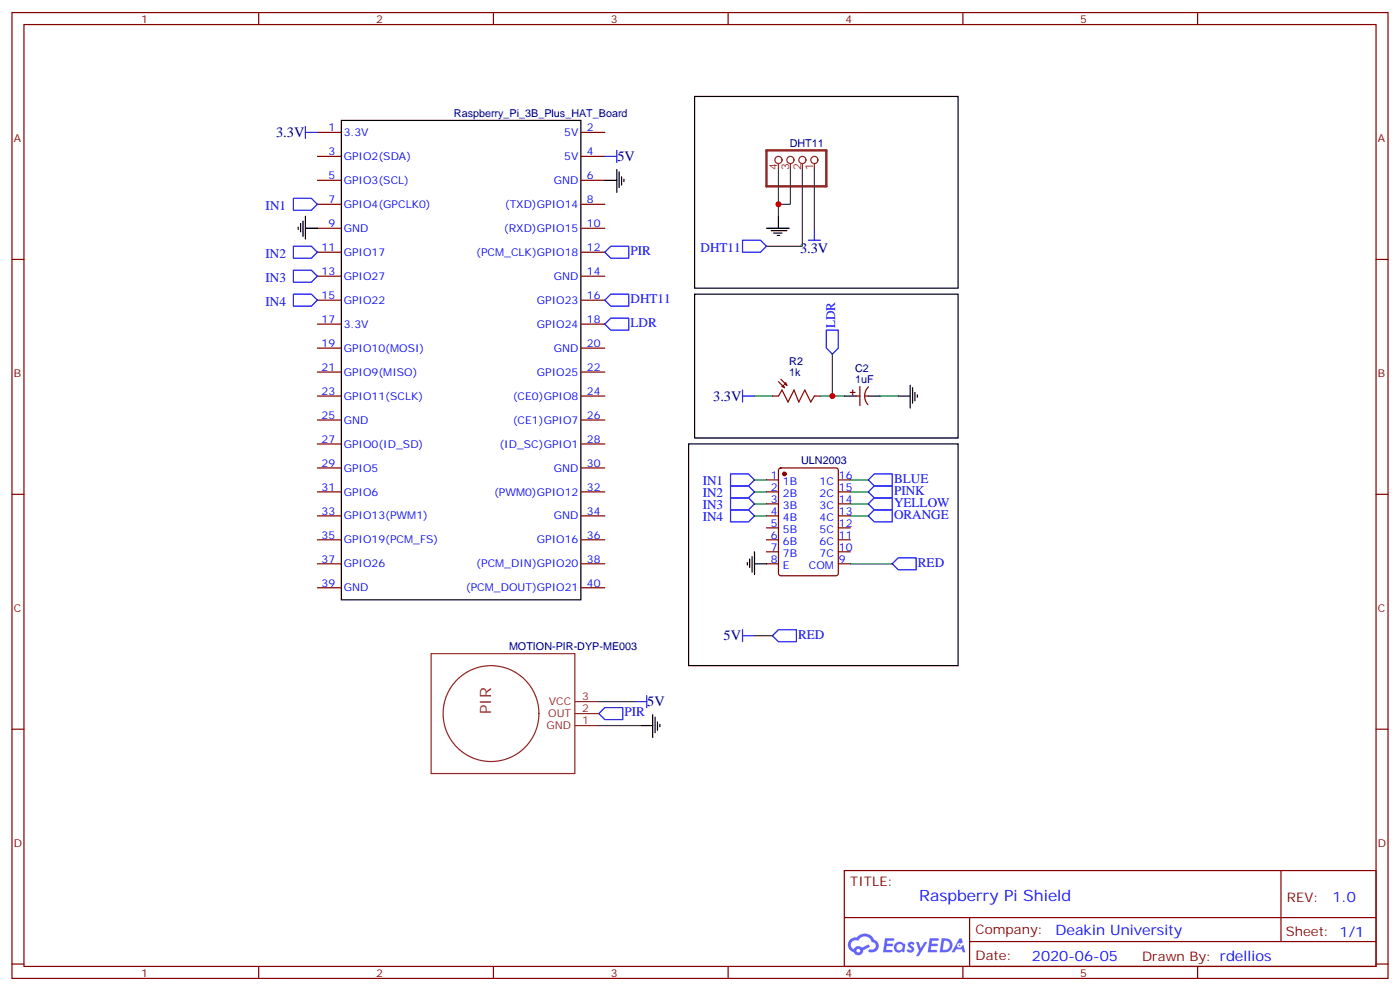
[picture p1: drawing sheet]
<svg xmlns="http://www.w3.org/2000/svg" width="412mm" height="292mm" viewBox="0 0 412 292" stroke-linecap="round" stroke-linejoin="round" font-family="sans-serif">
<g fill="none" stroke="#870000" stroke-width=".35">
<path d="M3.5 3.7h405.4v284.3h-405.4zM7.1 7.2h398.2v277.3h-398.2zM76.2 3.7v3.5M145.3 3.7v3.5M214.5 3.7v3.5M283.6 3.7v3.5M352.8 3.7v3.5M3.5 76.4h3.6M405.3 76.4h3.6M3.5 145.5h3.6M405.3 145.5h3.6M3.5 214.7h3.6"/>
<path d="M405.3 214.7h3.6M248.7 256.3h156.6v28.2h-156.6zM377.3 256.3v20.9M248.7 270.1h156.5M285.6 277.2h119.6M285.6 270.1v14.2M3.5 283.8h3.6M76.2 284.5v3.5M145.3 284.5v3.5M214.5 284.5v3.5M283.6 284.5v3.5M352.8 284.5v3.5"/>
<path d="M405.3 283.8h3.6"/>
</g>
<g fill="#5487ff">
<path d="M267.7 277.5a1.22 1.22 0 0 1 1.7 .2l-.4 .6a.47 .47 0 0 0-.3-.4 .47 .47 0 0 0-.5 .2l.1 .2a1.14 1.14 0 0 1 .8 1.8 1.14 1.14 0 0 1-1.9 0l-.2-.2 .5-.6 .7 .5a.29 .29 0 0 0 .3-.3 .29 .29 0 0 0-.2-.3 1.04 1.04 0 0 1-.6-1.7z"/>
<path d="M260.7 276.2h2.4l.3 .2-.2 .5-1.8 .1-.1 .8h1.5l.3 .4-.3 .4h-1.6l-.2 1.1h1.7l.2 .3-.2 .3-2.6 .1z"/>
<path d="M273.8 276.2h2.4l.3 .2-.1 .5-1.8 .1-.2 .8h1.6l.3 .4-.4 .4-1.6-.1-.1 1.1 1.7 .1 .2 .3-.2 .3-2.6 .1z"/>
<path d="M282.6 276.2h.7l.3 1.3-.6 .3a.69 .69 0 0 0-1 .3 .69 .69 0 0 0 .4 .9 .69 .69 0 0 0 .9-.6l.5-.2 .6 2.2h-.8l-.2-.9h-1.8l-.5 .9h-.8z"/>
<path d="M269.8 277.3h.8l.6 1.8 1.1-1.8h.9l-2.6 4.2h-.8l.9-1.5z"/>
<path d="M277.4 276.2l-.6 4.2h1.3a2.11 2.11 0 0 0 2.5-2.1 2.11 2.11 0 0 0-2.5-2.1zM278.1 277a1.39 1.39 0 0 1 1.7 1.4 1.39 1.39 0 0 1-1.8 1.2h-.3z"/>
<path d="M263.7 277.8a1.54 1.54 0 0 0-.1 2.2 1.54 1.54 0 0 0 2.2 .1l.6 .3 .3-2.3-.2-.3h-.4a1.49 1.49 0 0 0-2.4 0zM264 278.8a.94 .94 0 0 1 1.8 0 .94 .94 0 0 1-1.8 0z"/>
<path d="M250.4 276.6a2.18 2.18 0 0 0 1.1 3.7 1.44 1.44 0 0 0 1.6 .9 1.44 1.44 0 0 0 1.2-1.4l2-1.1-.5-.7-1.9 1a1.47 1.47 0 0 0-2.4 .4 1.39 1.39 0 0 1-.7-1.9 1.39 1.39 0 0 1 2-.5 2.12 2.12 0 0 1 2.2-1.3 2.12 2.12 0 0 1 1.9 1.7 1.14 1.14 0 0 1 1.1 1.4 1.14 1.14 0 0 1-1.7 .7 .43 .43 0 0 0-.5 .4 .43 .43 0 0 0 .4 .5 1.98 1.98 0 0 0 2.5-1.2 1.98 1.98 0 0 0-1.2-2.6 3.1 3.1 0 0 0-5.3-.6l-.9 .1zM252.3 279.9a.55 .55 0 0 1 1.1 0 .55 .55 0 0 1-1.1 0z"/>
<circle cx="282.6" cy="278.3" r=".26"/>
</g>
<g fill="none" stroke="#000" stroke-width=".35">
<path d="M100.5 35.5h70.6v141.1h-70.6zM204.6 28.4h77.6v56.4h-77.6zM178.2 53.1h3.5M181.7 49.9v6.7M182.4 50.6v4.6M183.1 52v2.5M183.8 52.7v.7M87.8 66.9v.7M88.5 65.8v2.5M89.3 65.1v4.6M90 67.2h3.5M90 63.7v6.7"/>
<path d="M225.8 67.2h6.7M227.2 67.9h4.6M227.9 68.6h2.5M229 69.3h.7M229.3 63.7v3.5M204.6 86.6h77.6v42.3h-77.6zM248.7 116.6h3.5M255.8 116.6h3.5M264.6 116.6h3.5M268.1 113.4v6.7M268.8 114.1v4.6M269.5 115.5v2.5"/>
<path d="M270.2 116.2v.7M202.8 130.7h79.4v65.3h-79.4zM220.1 165.6v.7M220.8 164.6v2.4M221.5 163.9v4.6M222.2 166h3.6M222.2 162.5v6.7M188.7 213.6h3.6M192.3 210.4v6.7M193 211.1v4.6M193.7 212.5v2.5M194.4 213.3v.7"/>
</g>
<g fill="none" stroke="#870000" stroke-width=".35">
<path d="M93.5 39h7M171.1 39h7.1M93.5 46h7M93.5 53.1h7M171.1 46h7.1M171.1 53.1h7.1M93.5 60.1h7M93.5 67.2h7M93.5 74.3h7M171.1 60.1h7.1M171.1 67.2h7.1M171.1 74.3h7.1"/>
<path d="M93.5 81.3h7M93.5 88.4h7M93.5 95.4h7M171.1 81.3h7.1M171.1 88.4h7.1M171.1 95.4h7.1M93.5 102.5h7M93.5 109.5h7M93.5 116.6h7M171.1 102.5h7.1M171.1 109.5h7.1M171.1 116.6h7.1"/>
<path d="M227.5 116.6h1.8M239.9 116.6h1.8M250.5 115.5h1.4M251.2 114.8v1.4M252.2 116.6h1.1M253.3 113.8v5.6M254.7 116.6h1.1M255.8 113.9a3.8 3.8 0 0 0-.1 5.2M93.5 123.6h7M93.5 130.7h7M93.5 137.8h7M171.1 123.6h7.1"/>
<path d="M171.1 130.7h7.1M171.1 137.8h7.1M229.5 138l.5-.2h16.2l.7 .4v30.6l-.4 .7h-16.5l-.6-.5-.1-30.5zM93.5 144.8h7M93.5 151.9h7M93.5 158.9h7M171.1 144.8h7.1M171.1 151.9h7.1M171.1 158.9h7.1M225.8 144.8h3.5M225.8 151.9h3.5M225.8 158.9h3.5"/>
<path d="M225.8 141.3h3.5M225.8 148.3h3.5M225.8 155.4h3.5M246.9 144.8h3.6M246.9 151.9h3.6M246.9 158.9h3.6M246.9 141.3h3.6M246.9 148.3h3.6M246.9 155.4h3.6M93.5 166h7M93.5 173h7M171.1 166h7.1"/>
<path d="M171.1 173h7.1M225.8 166h3.5M225.8 162.5h3.5M246.9 166h3.6M246.9 162.5h3.6"/>
</g>
<path d="M225.8 44.3h17.6v10.6h-17.6z" fill="none" stroke="#8c2424" stroke-width=".71"/>
<g fill="none" stroke="#8c2424" stroke-width=".35">
<path d="M229.3 48.2v1.4M232.8 48.2v1.4M236.4 48.2v1.4M239.9 48.2v1.4M127 192.4h42.3v35.3h-42.3zM169.3 213.6h7.1M169.3 210.1h7.1M169.3 206.6h7.1"/>
<circle cx="229.3" cy="47.1" r="1.06"/>
<circle cx="232.8" cy="47.1" r="1.06"/>
<circle cx="236.4" cy="47.1" r="1.06"/>
<circle cx="239.9" cy="47.1" r="1.06"/>
<circle cx="144.6" cy="210.1" r="14.1"/>
</g>
<g fill="none" stroke="#008700" stroke-width=".35">
<path d="M229.3 49.6v14.1M232.8 49.6v10.5h-3.5M236.4 49.6v22.9h-10.6M239.9 49.6v17.6M222.2 116.6h5.3M241.7 116.6h7M245.2 104.2v12.4M259.3 116.6h5.3M222.2 151.9h3.6M222.2 148.3h3.6M222.2 144.8h3.6M222.2 141.3h3.6"/>
<path d="M250.5 151.9h5.3M250.5 148.3h5.3M250.5 144.8h5.3M250.5 141.3h5.3M250.5 166h12.3M222.2 187.1h5.3M176.4 213.6h12.3M176.4 206.6h10.6"/>
</g>
<g fill="none" stroke="#00f" stroke-width=".35">
<path d="M90 39h3.5M90 37.2v3.5M86.4 58.4h5.3l1.8 1.7-1.8 1.8h-5.3zM178.2 46h3.5M181.7 44.3v3.5M86.4 72.5h5.3l1.8 1.8-1.8 1.7h-5.3zM86.4 79.6h5.3l1.8 1.7-1.8 1.8h-5.3zM178.2 74.3l1.7-1.8h5.3v3.5h-5.3zM218.7 70.7h5.3l1.8 1.8-1.8 1.8h-5.3zM238.1 70.7h3.6M239.9 67.2v3.5M86.4 86.6h5.3l1.8 1.8-1.8 1.7h-5.3z"/>
<path d="M178.2 88.4l1.7-1.8h5.3v3.5h-5.3zM178.2 95.4l1.7-1.7h5.3v3.5h-5.3zM243.4 97.2h3.5v5.3l-1.7 1.7-1.8-1.7zM218.7 116.6h3.5M218.7 114.8v3.6M215.2 139.5h5.3l1.7 1.8-1.7 1.8h-5.3zM215.2 143.1h5.3l1.7 1.7-1.7 1.8h-5.3zM215.2 146.6h5.3l1.7 1.7-1.7 1.8h-5.3zM215.2 150.1h5.3l1.7 1.8-1.7 1.7h-5.3zM255.8 141.3l1.7-1.8h5.3v3.6h-5.3zM255.8 144.8l1.7-1.7h5.3v3.5h-5.3zM255.8 148.3l1.7-1.7h5.3v3.5h-5.3z"/>
<path d="M255.8 151.9l1.7-1.8h5.3v3.5h-5.3zM262.8 166l1.8-1.8h5.3v3.5h-5.3zM218.7 185.4v3.5M218.7 187.1h3.5M227.5 187.1l1.8-1.7h5.3v3.5h-5.3zM176.4 210.1l1.8-1.8h5.2v3.5h-5.2zM187 206.6h3.5M190.5 204.8v3.5"/>
</g>
<path d="M229.3 112.4l1.8 1.7M229.3 116.6l1.1-1.8 1.7 3.6 1.8-3.6 1.4 3.6 1.8-3.6 1.7 3.6 1.1-1.8M230 111.7l1.8 1.7M230.4 113.8l.3-.4 .4 .7zM231.1 113.1l.3-.4 .4 .7z" fill="none" stroke="#a10000" stroke-width=".35"/>
<circle cx="231.1" cy="139.5" r=".53" fill="#870000" stroke="#870000" stroke-width=".35"/>
<g fill="#c00">
<circle cx="229.3" cy="60.1" r=".88"/>
<circle cx="245.2" cy="116.6" r=".88"/>
</g>
<text font-size="4.6" fill="#8d2323" x="144.6" y="210.3" transform="rotate(-90 144.6 210.3)">PIR</text>
<text font-size="4.6" fill="#00f" x="270.8" y="265.3">Raspberry Pi Shield</text>
<g font-size="4.2" fill="#000080">
<text x="81.3" y="40.4">3.3V</text>
<text x="181.9" y="47.4">5V</text>
<text x="235.7" y="74.6">3.3V</text>
<text x="210.1" y="118">3.3V</text>
<text x="213.1" y="188.5">5V</text>
<text x="190.7" y="208">5V</text>
</g>
<g font-size="4.2" fill="#00f">
<text x="392.5" y="265.6">1.0</text>
<text x="310.9" y="275.1">Deakin University</text>
<text x="304" y="282.9">2020-06-05</text>
</g>
<g font-size="3.9" fill="#00f">
<text x="78.2" y="61.8">IN1</text>
<text x="78.2" y="75.9">IN2</text>
<text x="185.7" y="75.1">PIR</text>
<text x="206.4" y="74.3">DHT11</text>
<text x="78.2" y="82.9">IN3</text>
<text x="78.2" y="90">IN4</text>
<text x="185.7" y="89.2">DHT11</text>
<text x="185.7" y="96.3">LDR</text>
<text x="246" y="96.7" transform="rotate(-90 246 96.7)">LDR</text>
<text x="207" y="142.9">IN1</text>
<text x="263.3" y="142.1">BLUE</text>
<text x="207" y="146.4">IN2</text>
<text x="207" y="150">IN3</text>
<text x="263.3" y="145.7">PINK</text>
<text x="263.3" y="149.2">YELLOW</text>
<text x="207" y="153.5">IN4</text>
<text x="263.3" y="152.7">ORANGE</text>
<text x="270.4" y="167">RED</text>
<text x="235.1" y="188">RED</text>
<text x="184" y="210.9">PIR</text>
</g>
<g font-size="3.9" fill="#800">
<text x="250.5" y="260.9">TITLE:</text>
<text x="379.1" y="265.6">REV:</text>
<text x="287.4" y="275.1">Company:</text>
<text x="378.7" y="275.7">Sheet: 1/1</text>
<text x="287.4" y="282.8">Date:</text>
<text x="336.4" y="282.8">Drawn By: rdellios</text>
</g>
<g font-size="3.2" fill="#800">
<text x="41.6" y="6.7">1</text>
<text x="110.8" y="6.7">2</text>
<text x="179.9" y="6.7">3</text>
<text x="249.1" y="6.7">4</text>
<text x="318.2" y="6.7">5</text>
<text x="4.1" y="41.8">A</text>
<text x="405.9" y="41.8">A</text>
<text x="4.1" y="110.9">B</text>
<text x="405.9" y="110.9">B</text>
<text x="4.1" y="180.1">C</text>
<text x="405.9" y="180.1">C</text>
<text x="4.1" y="249.2">D</text>
<text x="405.9" y="249.2">D</text>
<text x="41.6" y="287.5">1</text>
<text x="110.8" y="287.5">2</text>
<text x="179.9" y="287.5">3</text>
<text x="249.1" y="287.5">4</text>
<text x="318.2" y="287.5">5</text>
</g>
<g font-size="3.2" fill="#000080">
<text x="133.7" y="34.4">Raspberry_Pi_3B_Plus_HAT_Board</text>
<text x="232.6" y="43.2">DHT11</text>
<text x="232.5" y="107.4">R2</text>
<text x="232.5" y="110.6">1k</text>
<text x="251.9" y="112.7">1uF</text>
<text x="251.9" y="109.5">C2</text>
<text x="236" y="136.5">ULN2003</text>
<text x="149.9" y="191.4">MOTION-PIR-DYP-ME003</text>
</g>
<g font-size="3.2" fill="#00f">
<text x="96.8" y="38.6">1</text>
<text x="101.2" y="40">3.3V</text>
<text x="166.2" y="40">5V</text>
<text x="172.9" y="38.6">2</text>
<text x="96.8" y="45.7">3</text>
<text x="101.2" y="47.1">GPIO2(SDA)</text>
<text x="166.2" y="47.1">5V</text>
<text x="172.9" y="45.7">4</text>
<text x="96.8" y="52.7">5</text>
<text x="172.9" y="52.7">6</text>
<text x="96.8" y="59.8">7</text>
<text x="101.2" y="54.2">GPIO3(SCL)</text>
<text x="163.1" y="54.2">GND</text>
<text x="172.9" y="59.8">8</text>
<text x="101.2" y="61.2">GPIO4(GPCLK0)</text>
<text x="148.7" y="61.2">(TXD)GPIO14</text>
<text x="96.8" y="66.9">9</text>
<text x="101.2" y="68.3">GND</text>
<text x="148.4" y="68.3">(RXD)GPIO15</text>
<text x="172.9" y="66.9">10</text>
<text x="94.7" y="73.9">11</text>
<text x="101.2" y="75.3">GPIO17</text>
<text x="140.3" y="75.3">(PCM_CLK)GPIO18</text>
<text x="172.9" y="73.9">12</text>
<text x="94.7" y="81">13</text>
<text x="101.2" y="82.4">GPIO27</text>
<text x="163.1" y="82.4">GND</text>
<text x="172.9" y="81">14</text>
<text x="94.7" y="88">15</text>
<text x="101.2" y="89.4">GPIO22</text>
<text x="158.2" y="89.4">GPIO23</text>
<text x="172.9" y="88">16</text>
<text x="94.7" y="95.1">17</text>
<text x="172.9" y="95.1">18</text>
<text x="101.2" y="96.5">3.3V</text>
<text x="158.2" y="96.5">GPIO24</text>
<text x="94.7" y="102.1">19</text>
<text x="101.2" y="103.5">GPIO10(MOSI)</text>
<text x="163.1" y="103.5">GND</text>
<text x="172.9" y="102.1">20</text>
<text x="94.7" y="109.2">21</text>
<text x="101.2" y="110.6">GPIO9(MISO)</text>
<text x="158.2" y="110.6">GPIO25</text>
<text x="172.9" y="109.2">22</text>
<text x="94.7" y="116.2">23</text>
<text x="101.2" y="117.7">GPIO11(SCLK)</text>
<text x="151" y="117.7">(CE0)GPIO8</text>
<text x="172.9" y="116.2">24</text>
<text x="94.7" y="123.3">25</text>
<text x="101.2" y="124.7">GND</text>
<text x="151" y="124.7">(CE1)GPIO7</text>
<text x="172.9" y="123.3">26</text>
<text x="94.7" y="130.4">27</text>
<text x="101.2" y="131.8">GPIO0(ID_SD)</text>
<text x="147.1" y="131.8">(ID_SC)GPIO1</text>
<text x="172.9" y="130.4">28</text>
<text x="94.7" y="137.4">29</text>
<text x="172.9" y="137.4">30</text>
<text x="101.2" y="138.8">GPIO5</text>
<text x="163.1" y="138.8">GND</text>
<text x="227.1" y="140.9">1</text>
<text x="230.6" y="142.7">1B</text>
<text x="241.4" y="142.7">1C</text>
<text x="247.1" y="140.9">16</text>
<text x="94.7" y="144.5">31</text>
<text x="101.2" y="145.9">GPIO6</text>
<text x="145.5" y="145.9">(PWM0)GPIO12</text>
<text x="172.9" y="144.5">32</text>
<text x="227.1" y="144.5">2</text>
<text x="227.1" y="148">3</text>
<text x="230.6" y="146.2">2B</text>
<text x="230.6" y="149.8">3B</text>
<text x="241.4" y="149.8">3C</text>
<text x="241.4" y="146.2">2C</text>
<text x="247.1" y="148">14</text>
<text x="247.1" y="144.5">15</text>
<text x="94.7" y="151.5">33</text>
<text x="101.2" y="152.9">GPIO13(PWM1)</text>
<text x="163.1" y="152.9">GND</text>
<text x="172.9" y="151.5">34</text>
<text x="227.1" y="151.5">4</text>
<text x="227.1" y="155">5</text>
<text x="230.6" y="153.3">4B</text>
<text x="241.4" y="153.3">4C</text>
<text x="247.1" y="155">12</text>
<text x="247.1" y="151.5">13</text>
<text x="94.7" y="158.6">35</text>
<text x="101.2" y="160">GPIO19(PCM_FS)</text>
<text x="158.2" y="160">GPIO16</text>
<text x="172.9" y="158.6">36</text>
<text x="227.1" y="158.6">6</text>
<text x="230.6" y="156.8">5B</text>
<text x="230.6" y="160.3">6B</text>
<text x="241.4" y="160.3">6C</text>
<text x="241.4" y="156.8">5C</text>
<text x="247.1" y="158.6">11</text>
<text x="94.7" y="165.6">37</text>
<text x="101.2" y="167">GPIO26</text>
<text x="140.3" y="167">(PCM_DIN)GPIO20</text>
<text x="172.9" y="165.6">38</text>
<text x="227.1" y="162.1">7</text>
<text x="227.1" y="165.6">8</text>
<text x="230.6" y="163.9">7B</text>
<text x="230.6" y="167.4">E</text>
<text x="238.3" y="167.4">COM</text>
<text x="241.4" y="163.9">7C</text>
<text x="247.1" y="165.6">9</text>
<text x="247.1" y="162.1">10</text>
<text x="94.7" y="172.7">39</text>
<text x="172.9" y="172.7">40</text>
<text x="101.2" y="174.1">GND</text>
<text x="137.2" y="174.1">(PCM_DOUT)GPIO21</text>
</g>
<g font-size="3.2" fill="#8d2323">
<text x="229" y="50.2" transform="rotate(-90 229 50.2)">4</text>
<text x="232.5" y="50.2" transform="rotate(-90 232.5 50.2)">3</text>
<text x="236" y="50.2" transform="rotate(-90 236 50.2)">2</text>
<text x="239.5" y="50.2" transform="rotate(-90 239.5 50.2)">1</text>
<text x="161.7" y="207.6">VCC</text>
<text x="171.4" y="209.7">2</text>
<text x="171.4" y="206.2">3</text>
<text x="161" y="214.7">GND</text>
<text x="161.5" y="211.1">OUT</text>
<text x="171.4" y="213.3">1</text>
</g>
</svg>
